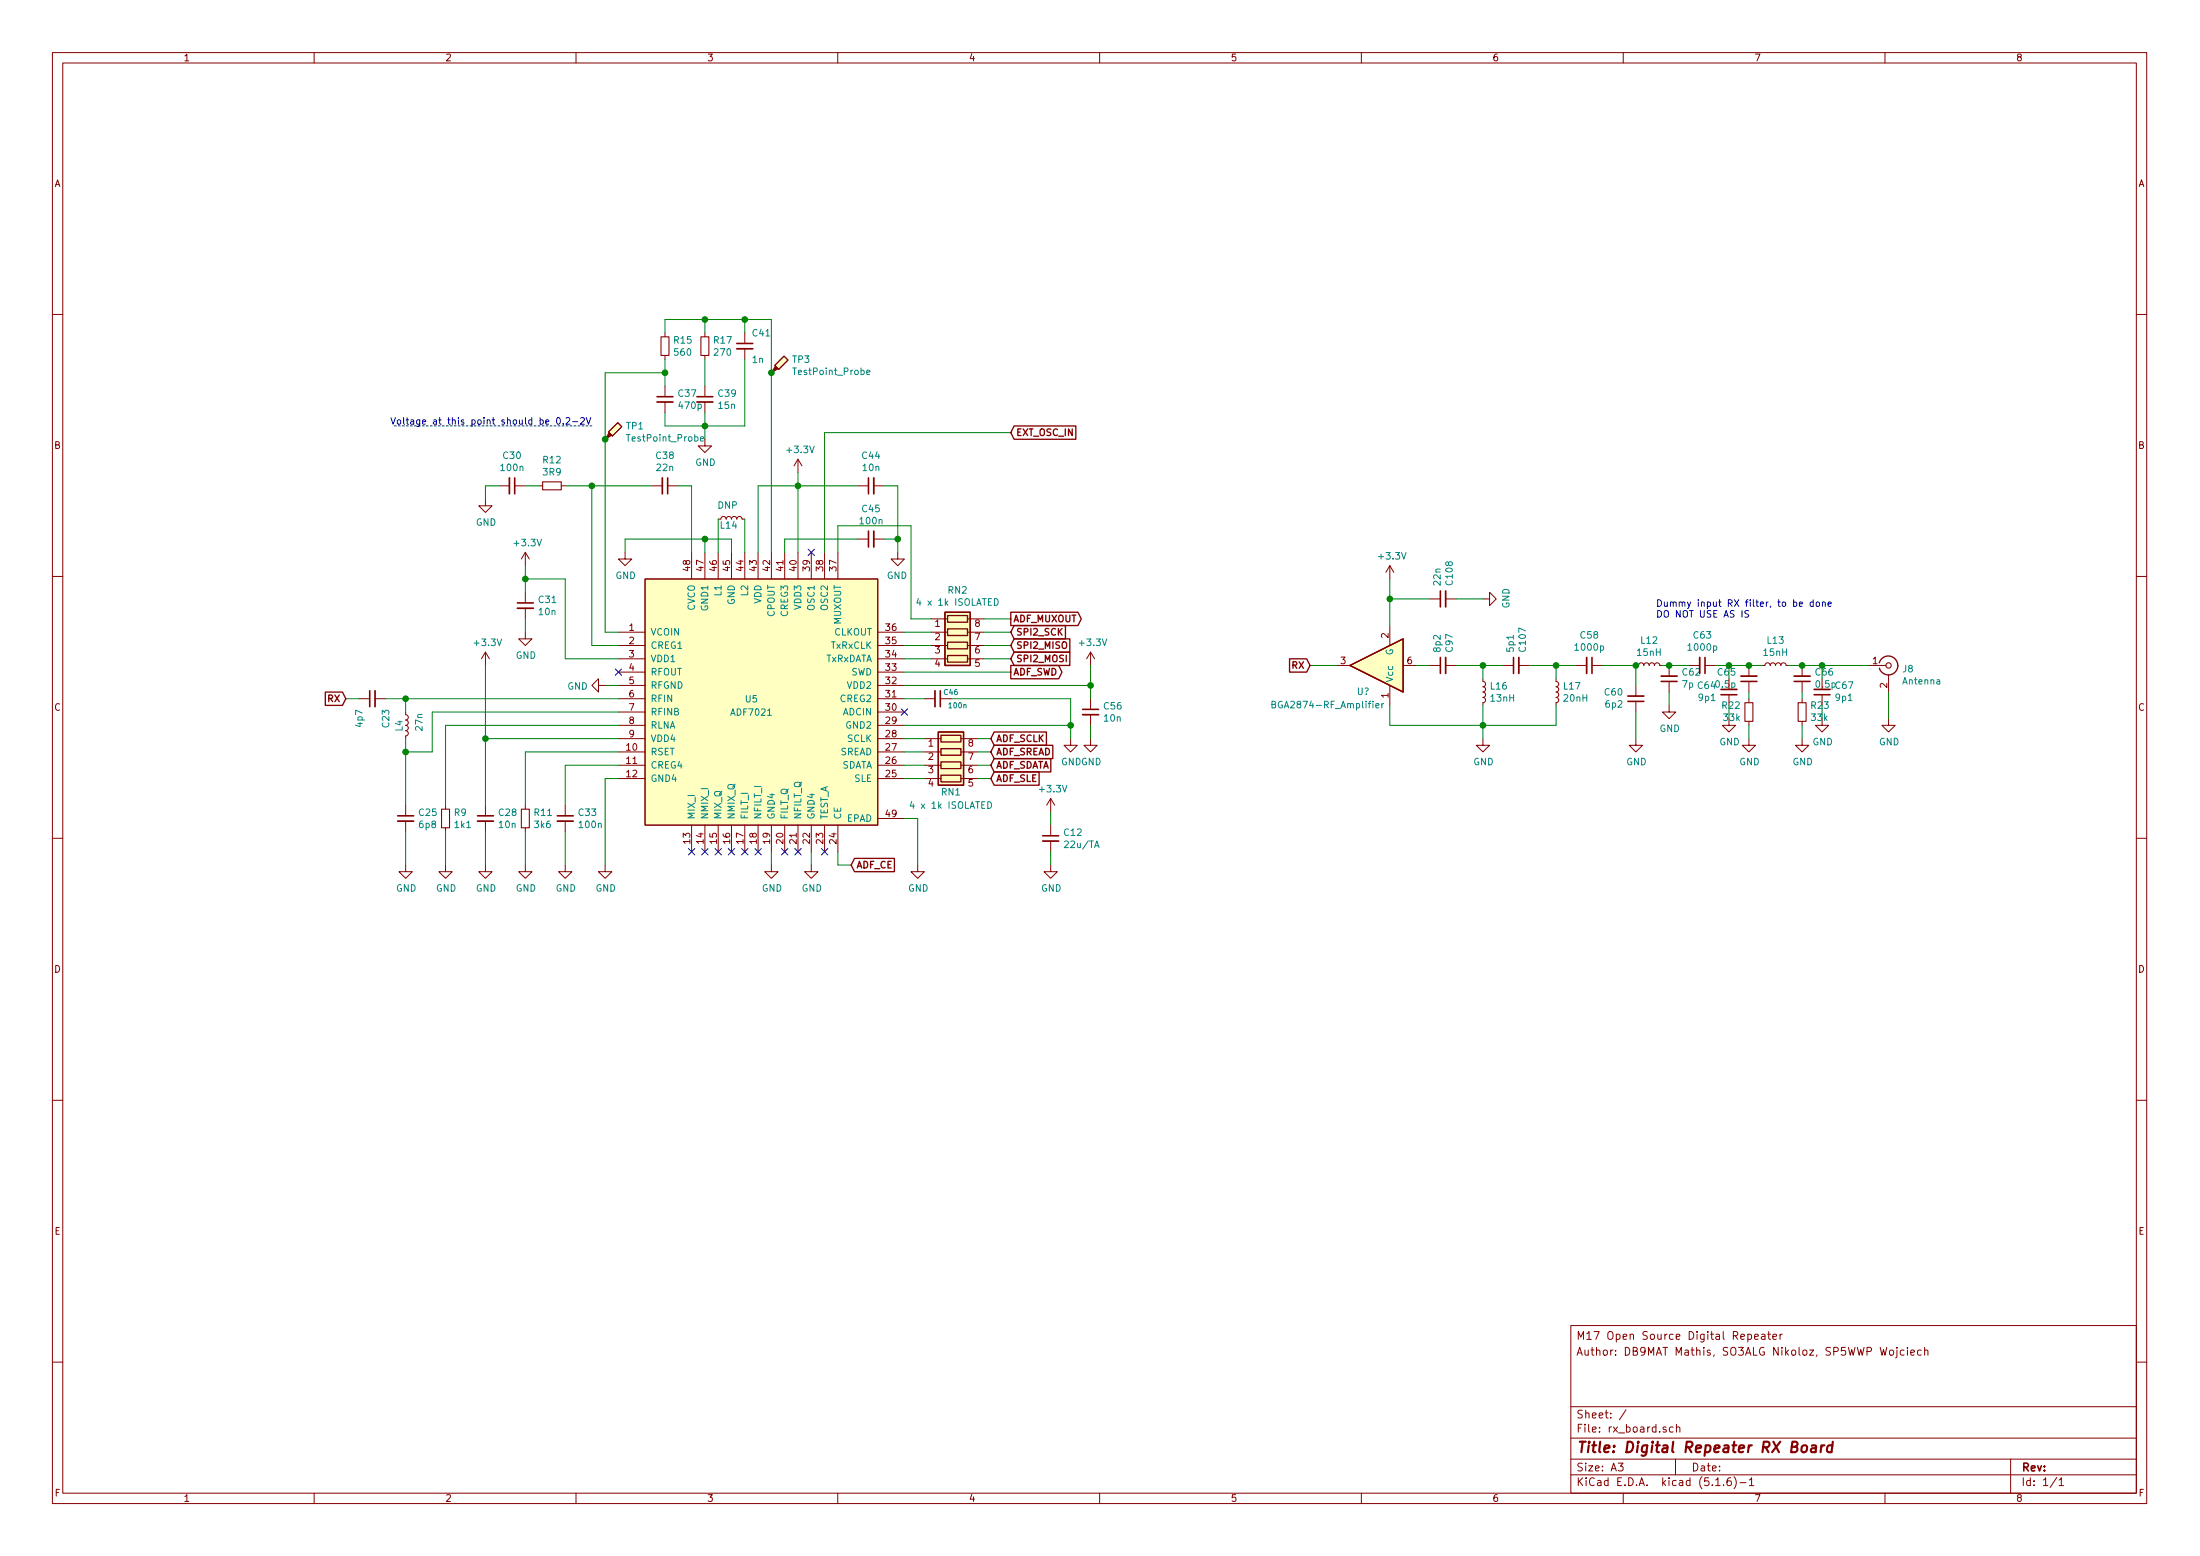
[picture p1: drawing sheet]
<svg xmlns="http://www.w3.org/2000/svg" width="420mm" height="297mm" viewBox="0 0 420 297" stroke-linecap="round" stroke-linejoin="round" font-family="sans-serif">
<g fill="none" stroke="#840000" stroke-width=".19">
<path d="M10 10h400v277h-400zM12 12h396v273.1h-396zM60 10v2M110 10v2M160 10v2M210 10v2M260 10v2M310 10v2M360 10v2M10 60h2M127 63.5v.8M127 67.9v.7"/>
<path d="M127 73.7v2M127 76.7v2.1M134.6 63.5v.8M134.6 67.9v.7M134.6 73.7v2M134.6 76.7v2.1M142.2 63.5v2.1M142.2 66.6v2M147.3 71.2h.1M148 69.8l1.7-1.8 .8 .7-1.8 1.8zM408 60h2M92.7 95.3v1.3h1.3l-1.3 1.2-1.3-1.2h1.3"/>
<path d="M95.2 92.7h2.1M98.3 92.7h2M102.9 92.7h.7M107.2 92.7h.7M115.6 83.9h.1M116.2 82.5l1.8-1.8 .7 .7-1.7 1.8zM124.5 92.7h2M127.5 92.7h2M134.6 83.9v1.2h1.3l-1.3 1.3-1.3-1.3h1.3M137.7 99.1l.1-.3 .3-.2 .4 .1 .2 .4 .1-.3 .3-.2 .4 .1 .2 .4 .1-.3 .3-.2 .4 .1 .2 .4 .1-.3 .3-.2 .5 .1 .1 .4h.5M152.4 87.7l-.8 1.2M152.4 87.7v2.5"/>
<path d="M152.4 87.7l.8 1.2M163.8 92.7h2.1M166.9 92.7h2M10 110h2M100.3 105.4v2.6M100.3 113.1v2M100.3 116.1v2M100.3 105.4l-.7 1.3M100.3 105.4l.8 1.3M119.4 105.4v1.3h1.2l-1.2 1.3-1.3-1.3h1.3M123.2 110.5h44.4v47h-44.4zM132.1 105.4v5.1"/>
<path d="M134.6 105.4v5.1M137.2 105.4v5.1M139.7 105.4v5.1M142.2 105.4v5.1M144.8 105.4v5.1M147.3 105.4v5.1M149.9 105.4v5.1M152.4 105.4v5.1M154.9 105.4v5.1M157.5 105.4v5.1M160 105.4v5.1M163.8 102.9h2.1"/>
<path d="M166.9 102.9h2M171.4 105.4v1.3h-1.2l1.2 1.3 1.3-1.3h-1.3M177.8 118.1h3.2M184.8 118.1h3.2M265.4 108l-.7 1.3M265.4 108v2.5M265.4 119.4v3.8M265.4 108l.8 1.3M273 114.3h2.1M276.1 114.3h2M283.2 114.3h1.3v-1.2l1.2 1.2-1.2 1.3v-1.3M408 110h2"/>
<path d="M68.6 133.4h2M71.6 133.4h2.1M77.5 135.9v.5l.3 .2 .2 .2-.1 .5-.4 .2 .3 .1 .2 .3-.1 .4-.4 .2 .3 .1 .2 .3-.1 .4-.4 .2 .3 .1 .2 .3-.1 .4-.4 .2v.5M92.7 124.5l-.8 1.3M92.7 124.5v2.5M92.7 124.5l.8 1.3M100.3 120.7v1.3h1.3l-1.3 1.2-1.2-1.2h1.2M114.3 130.8v-1.2l-1.3 1.2 1.3 1.3v-1.3h1.3M118.1 120.7h5.1M118.1 123.2h5.1M118.1 138.5h5.1M118.1 125.8h5.1"/>
<path d="M118.1 135.9h5.1M118.1 133.4h5.1M118.1 130.8h5.1M118.1 128.3h5.1M167.6 120.7h5.1M167.6 123.2h5.1M167.6 138.5h5.1M167.6 125.8h5.1M167.6 135.9h5.1M167.6 133.4h5.1M167.6 130.8h5.1M167.6 128.3h5.1"/>
<path d="M176.5 133.4h2.1M177.8 120.7h3.2M177.8 123.2h3.2M177.8 125.8h3.2M179.6 133.4h2M184.8 120.7h3.2M184.8 123.2h3.2M184.8 125.8h3.2M208.3 124.5l-.8 1.3M208.3 124.5v2.5M208.3 133.4v2M208.3 136.4v2.1"/>
<path d="M208.3 124.5l.7 1.3M255.3 127h2.5M265.4 130.8v3.9M268 127h2.5M273 127h2.1M276.1 127h2M283.2 129.6v.5l.3 .1 .2 .3-.1 .4-.4 .2 .3 .1 .2 .3-.1 .4-.4 .2 .3 .1 .2 .3-.1 .5-.4 .1 .3 .2 .2 .2-.1 .5-.4 .1v.6M287 127h2.1M290.1 127h2M297.2 129.6v.5l.3 .1 .2 .3-.1 .4-.4 .2 .3 .1 .2 .3-.1 .4-.4 .2 .3 .1 .2 .3-.1 .5-.4 .1 .3 .2 .2 .2-.1 .5-.4 .1v.6M301 127h2M304 127h2.1"/>
<path d="M312.4 127h.5l.2-.3 .2-.2 .5 .2 .1 .3 .2-.3 .3-.2 .4 .2 .2 .3 .1-.3 .3-.2 .4 .2 .2 .3 .1-.3 .3-.2 .4 .2 .2 .3h.5M312.4 130.8v2.1M312.4 133.9v2M318.8 134.7v1.2h1.2l-1.2 1.3-1.3-1.3h1.3M318.8 127v2.1M318.8 130.1v2M322.6 127h2M325.6 127h2.1M330.2 137.2v1.3h1.3l-1.3 1.2-1.3-1.2h1.3M330.2 132.6v2.1M334 127v2.1M334 130.1v2"/>
<path d="M334 133.4v.7M334 137.7v.8M336.5 127h.6l.1-.3 .3-.2 .4 .2 .2 .3 .1-.3 .3-.2 .4 .2 .2 .3 .1-.3 .3-.2 .4 .2 .2 .3 .1-.3 .3-.2 .4 .2 .2 .3h.5M344.2 127v2.1M344.2 130.1v2M344.2 133.4v.7M344.2 137.7v.8M348 137.2v1.3h1.2l-1.2 1.2-1.3-1.2h1.3M348 132.6v2.1M356.9 127h3.3M360.7 137.2v1.3h1.2l-1.2 1.2-1.3-1.2h1.3M360.7 128.8v3.3"/>
<path d="M77.5 153.7v2M77.5 156.8v2M85.1 153.7v.8M85.1 158v.8M92.7 153.7v2M92.7 156.8v2M100.3 153.7v.8M100.3 158v.8M107.9 153.7v2M107.9 156.8v2M118.1 143.5h5.1M118.1 146.1h5.1"/>
<path d="M118.1 148.6h5.1M118.1 141h5.1M132.1 157.5v5.1M134.6 157.5v5.1M137.2 157.5v5.1M139.7 157.5v5.1M142.2 157.5v5.1M144.8 157.5v5.1M147.3 157.5v5.1M149.9 157.5v5.1M152.4 157.5v5.1M154.9 157.5v5.1"/>
<path d="M157.5 157.5v5.1M160 157.5v5.1M167.6 143.5h5.1M167.6 146.1h5.1M167.6 148.6h5.1M167.6 141h5.1M167.6 156.2h5.1M176.5 143.5h3.2M176.5 146.1h3.2M176.5 148.6h3.2M176.5 141h3.2M183.5 143.5h3.2"/>
<path d="M183.5 146.1h3.2M183.5 148.6h3.2M183.5 141h3.2M200.7 152.4l-.8 1.3M200.7 152.4v2.6M200.7 157.5v2M200.7 152.4l.7 1.3M204.5 141v1.3h1.2l-1.2 1.2-1.3-1.2h1.3M208.3 141v1.3h1.2l-1.2 1.2-1.3-1.2h1.3M283.2 141v1.3h1.3l-1.3 1.2-1.3-1.2h1.3M312.4 141v1.3h1.3l-1.3 1.2-1.3-1.2h1.3M334 141v1.3h1.3l-1.3 1.2-1.3-1.2h1.3"/>
<path d="M344.2 141v1.3h1.2l-1.2 1.2-1.3-1.2h1.3M10 160h2M77.5 165.1v1.3h1.2l-1.2 1.3-1.3-1.3h1.3M85.1 165.1v1.3h1.3l-1.3 1.3-1.3-1.3h1.3M92.7 165.1v1.3h1.3l-1.3 1.3-1.3-1.3h1.3M100.3 165.1v1.3h1.3l-1.3 1.3-1.2-1.3h1.2M107.9 165.1v1.3h1.3l-1.3 1.3-1.2-1.3h1.2M115.6 165.1v1.3h1.2l-1.2 1.3-1.3-1.3h1.3M147.3 165.1v1.3h1.3l-1.3 1.3-1.3-1.3h1.3M154.9 165.1v1.3h1.3l-1.3 1.3-1.2-1.3h1.2M175.3 165.1v1.3h1.2l-1.2 1.3-1.3-1.3h1.3M200.7 165.1v1.3h1.2l-1.2 1.3-1.3-1.3h1.3"/>
<path d="M200.7 160.6v2M408 160h2M10 210h2M408 210h2M300 253h108v32.1h-108zM333.8 254.8l.4-.1 .3 .3-.1 .6h-.6M335.1 255.2l.7-.1-.1-.3-.4-.1-.2 .2 .1 .7h.5M336.4 254.8h.6l.1 .9M337.1 255.1h-.5l-.2 .2 .2 .4 .5-.1M337.6 254.7h.6M337.8 254.2v1.3l.4 .2M338.6 255.2l.7-.1-.1-.3-.4-.1-.2 .2 .1 .7h.5"/>
<path d="M340 254.7v1M340.4 254.7l-.3 .1-.1 .2M360.9 257.8l.2-.1 .5 .1v.8l-.2 .1-.5-.1zM362.3 257.7v1.3l-.3 .2M362.3 257.2v.2M363.6 257.8l-.4-.1-.3 .3 .1 .6 .2 .1 .4-.1M364.3 257.2v.2M364.3 257.7v1M364.9 258.2l.7-.1v-.3l-.5-.1-.2 .2 .1 .7h.6M366.9 257.8l-.4-.1-.3 .3 .1 .6 .2 .1 .4-.1M367.6 257.8l.2-.1 .3 .1 .1 .9M367.6 257.2v1.5"/>
<path d="M10 260h2M300 278.5h108M300 274.5h108M300 268.5h108M309 279.3h1l-.5 .6 .4 .1v.7l-.2 .1-.7-.1M310.5 269.1l-1.2 2M318.2 272.5a.37 .37 0 0 0-.6 .1l.1 .2 .5 .2 .1 .1-.3 .3-.4-.1M319.5 272.5l-.4-.1-.3 .3 .1 .6 .2 .1 .4-.1M320 278.5v3M320.2 272.5a.37 .37 0 0 1 .6 .1v.8M320.2 271.9v1.5M384 278.5v6.6"/>
<path d="M408 260h2M60 285.1v1.9M110 285.1v1.9M160 285.1v1.9M210 285.1v1.9M260 285.1v1.9M300 281.5h108M310 285.1v1.9M327.7 283.6h.8M329.2 283.5v.1M330.5 282.1a.59 .59 0 0 0-.7 .6l.1 .8 .5 .1 .2-.1 .1-.5-.2-.3h-.4l-.3 .3M331.2 281.9a1.71 1.71 0 0 1 0 2.3"/>
<path d="M332.3 283h1.2M334.1 282.5l.4-.4v1.5M334.1 283.6h.8M360 285.1v1.9M392.8 282l-1.3 2M393.2 282.5l.5-.4v1.5M393.2 283.6h.9"/>
</g>
<path d="M344.2 276.1l.1-.1a.51 .51 0 0 1 .8 .3l-.1 .7a.53 .53 0 0 1-.6 .2 .53 .53 0 0 1-.4-.4zM346 276h.8l-.1 1.2M346.8 276.4l-.6 .1a.4 .4 0 0 0-.4 .3 .4 .4 0 0 0 .3 .4l.7-.1M347.9 275.9l-.2 1.3M348.4 275.9a.55 .55 0 0 0-.6 .4M350 276a.67 .67 0 0 0-1 .3v.7l.2 .2 .6-.1M350 275.2l-.2 2" fill="none" stroke="#840000" stroke-width=".41"/>
<g fill="none" stroke="#840000" stroke-width=".2">
<path d="M126.2 64.3h1.6v3.6h-1.6zM133.9 64.3h1.5v3.6h-1.5zM103.6 92h3.6v1.5h-3.6zM333.2 134.1h1.6v3.6h-1.6zM343.4 134.1h1.5v3.6h-1.5zM84.3 154.5h1.6v3.5h-1.6zM99.6 154.5h1.5v3.5h-1.5z"/>
<circle cx="360.7" cy="127" r=".51"/>
</g>
<g fill="#ffffc2" stroke="#ffffc2" stroke-width=".19">
<path d="M148 69.8l1.7-1.8 .8 .7-1.8 1.8z"/>
<path d="M116.2 82.5l1.8-1.8 .7 .7-1.7 1.8z"/>
<path d="M123.2 110.5h44.4v47h-44.4z"/>
<path d="M180.5 116.9h4.8v10.1h-4.8z"/>
<path d="M179.2 139.7h4.8v10.2h-4.8z"/>
<path d="M257.8 127l10.2-5v10.1z"/>
</g>
<g fill="#840000" stroke="#840000" stroke-width=".19">
<path d="M148.1 69.9l.5 .5-1.3 .8z"/>
<path d="M116.3 82.6l.5 .5-1.2 .8z"/>
</g>
<path d="M165.5 71.1l.6-.1v-.3h-.4l-.2 .2 .1 .6h.5M133.8 83.8l.6-.1-.1-.3h-.3l-.2 .2v.6h.5M175.4 114.2l-.3 .9h.8M189.9 114.3a.64 .64 0 0 1 .7 .6 .64 .64 0 0 1-.7 .7zM242.9 134.5l.6-.1v-.4l-.6-.1v1.2h.5l.2-.1v-.3l-.2-.2M262.8 134.7l.6-.1-.1-.2-.4-.1-.1 .2v.6h.5M263.9 134.3v.8M264.3 134.3l-.4 .2M174.1 153l-.3 .9h.8M188.6 153a.64 .64 0 0 1 .8 .7 .64 .64 0 0 1-.8 .6zM209 161.8l.5-1.3 .4 1.3" fill="none" stroke="#008484" stroke-width=".19"/>
<g fill="none" stroke="#840000" stroke-width=".33">
<path d="M125.5 76.7h3M133.1 76.7h3M140.7 66.6h3.1M97.3 91.2v3.1M126.5 91.2v3.1M166.9 91.2v3.1M98.8 116.1h3.1M166.9 101.4v3M276.1 112.8v3.1M71.6 131.9v3M178.6 131.9v3M206.8 136.4h3"/>
<path d="M276.1 125.5v3.1M290.1 125.5v3.1M303 125.5v3.1M310.9 132.9h3M317.2 129.1h3.1M324.6 125.5v3.1M328.7 131.6h3M332.5 129.1h3M342.6 129.1h3.1M346.5 131.6h3M75.9 156.8h3.1M91.2 156.8h3"/>
<path d="M106.4 156.8h3.1M199.1 160.6h3.1"/>
</g>
<g fill="none" stroke="#840000" stroke-width=".3">
<path d="M125.5 75.7h3M133.1 75.7h3M140.7 65.6h3.1M98.3 91.2v3.1M127.5 91.2v3.1M165.9 91.2v3.1M98.8 115.1h3.1M165.9 101.4v3M275.1 112.8v3.1M70.6 131.9v3M179.6 131.9v3M206.8 135.4h3"/>
<path d="M275.1 125.5v3.1M289.1 125.5v3.1M304 125.5v3.1M310.9 133.9h3M317.2 130.1h3.1M325.6 125.5v3.1M328.7 132.6h3M332.5 130.1h3M342.6 130.1h3.1M346.5 132.6h3M75.9 155.7h3.1M91.2 155.7h3"/>
<path d="M106.4 155.7h3.1M199.1 159.5h3.1"/>
</g>
<g fill="none" stroke="#840000" stroke-width=".25">
<path d="M193.7 81.3h11.8v2.6h-11.8l-.7-1.3zM180.5 116.9h4.8v10.1h-4.8zM181 117.5h3.8v1.3h-3.8zM193 116.9h12.9l.6 1.2-.6 1.3h-12.9zM193.7 119.4h9.8v2.6h-9.8l-.7-1.3zM62.1 132.1h3.3l.6 1.3-.6 1.3h-3.3zM179.2 139.7h4.8v10.2h-4.8zM181 120.1h3.8v1.2h-3.8zM181 122.6h3.8v1.3h-3.8zM181 125.1h3.8v1.3h-3.8zM189.9 139.7h9.9v2.6h-9.9l-.7-1.3zM193 127h9.2l.6 1.3-.6 1.3h-9.2z"/>
<path d="M193.7 122h10.6v2.5h-10.6l-.7-1.3zM193.7 124.5h10.6v2.5h-10.6l-.7-1.2zM246.3 125.8h3.3l.6 1.2-.6 1.3h-3.3zM257.8 127l10.2-5v10.1zM358.9 126.5a1.8 1.8 0 0 1 2.7-1 1.8 1.8 0 0 1 .1 2.9 1.8 1.8 0 0 1-2.8-.9M179.7 142.9h3.8v1.3h-3.8zM179.7 140.4h3.8v1.2h-3.8zM179.7 145.5h3.8v1.2h-3.8zM179.7 148h3.8v1.3h-3.8zM189.9 142.3h11.2v2.5h-11.2l-.7-1.3zM189.9 144.8h10.8v2.6h-10.8l-.7-1.3zM189.9 147.4h8.6v2.5h-8.6l-.7-1.3z"/>
<path d="M163.2 163.9h7.6v2.5h-7.6l-.6-1.3z"/>
</g>
<path d="M113 81.3h-38.1" fill="none" stroke="#0000c2" stroke-width=".19" stroke-dasharray=".4 .4"/>
<g fill="none" stroke="#008400" stroke-width=".19">
<path d="M127 63.5v-2.5h20.3v44.4M127 68.6v5.1M127 71.2h-11.4v49.5h2.5M134.6 61v2.5M134.6 68.6v5.1M134.6 78.8v5.1M142.2 61v2.5M142.2 68.6v12.7h-15.2v-2.5M95.2 92.7h-2.5v2.6M100.3 92.7h2.6M107.9 92.7h16.6M113 92.7v30.5h5.1"/>
<path d="M129.5 92.7h2.6v12.7M137.2 99.1v6.3M142.2 99.1v6.3M152.4 90.2v15.2M163.8 92.7h-19v12.7M168.9 92.7h2.5v12.7M193 82.6h-35.5v22.8M100.3 110.5h7.6v15.3h10.2M100.3 108v5.1M100.3 118.1v2.6M119.4 105.4v-2.5h20.3v2.5M134.6 102.9v2.5"/>
<path d="M160 105.4v-5h14v17.7h3.8M163.8 102.9h-13.9v2.5M168.9 102.9h2.5M188 118.1h5M265.4 114.3h7.6M265.4 110.5v8.9M278.1 114.3h5.1M66 133.4h2.6M73.7 133.4h44.4M77.5 133.4v2.5M92.7 127v26.7M115.6 130.8h2.5"/>
<path d="M118.1 138.5h-33v15.2M118.1 135.9h-35.6v7.6h-5M172.7 130.8h35.6M172.7 123.2h5.1M172.7 138.5h31.8M172.7 128.3h20.3M172.7 125.8h5.1M172.7 120.7h5.1M172.7 133.4h3.8M181.6 133.4h22.9v7.6M188 123.2h5M188 125.8h5"/>
<path d="M188 120.7h5M208.3 127v6.4M208.3 138.5v2.5M250.2 127h5.1M265.4 134.7v3.8h31.8v-3.8M270.5 127h2.5M278.1 127h8.9M283.2 127v2.6M283.2 134.7v6.3M292.1 127h8.9M297.2 127v2.6M306.1 127h6.3v3.8"/>
<path d="M312.4 135.9v5.1M317.5 127h5.1M318.8 132.1v2.6M327.7 127h8.8M330.2 127v2.6M330.2 134.7v2.5M334 132.1v1.3M334 138.5v2.5M341.6 127h15.3M344.2 132.1v1.3M344.2 138.5v2.5M348 127v2.6"/>
<path d="M348 134.7v2.5M360.7 132.1v5.1M77.5 141v12.7M77.5 158.8v6.3M85.1 158.8v6.3M92.7 158.8v6.3M92.7 141h25.4M100.3 158.8v6.3M107.9 158.8v6.3M118.1 148.6h-2.5v16.5M118.1 143.5h-17.8v10.2M118.1 146.1h-10.2v7.6"/>
<path d="M172.7 141h3.8M172.7 143.5h3.8M172.7 146.1h3.8M172.7 148.6h3.8M172.7 156.2h2.6v8.9M186.7 141h2.5M186.7 143.5h2.5M186.7 146.1h2.5M186.7 148.6h2.5M200.7 155v2.5M147.3 162.6v2.5M154.9 162.6v2.5"/>
<path d="M160 162.6v2.5h2.6M200.7 162.6v2.5"/>
</g>
<g fill="none" stroke="#0000c2" stroke-width=".19">
<path d="M74.7 79.7l.4 1.3 .4-1.3M77.1 79.7v1.1l.2 .2M77.7 79.7v1.1l.4 .2M110.9 79.8l.5-.1 .2 .4-.8 .9h.8M112 79.7l.4 1.3 .4-1.3M75.9 80.3l.2-.2 .4 .2v.5l-.1 .1h-.5zM77.6 80.1h.5M78.5 80.2h.4l.1 .8M79 80.5h-.4l-.2 .2 .1 .2h.5M80.2 80.1l-.1 1.2-.2 .1-.3-.1M80.2 80.2l-.4-.1-.2 .3 .1 .5h.5M80.7 80.6l.6-.1v-.3l-.4-.1-.2 .2 .1 .6h.5"/>
<path d="M334 116.6l-.5-.1-.2 .2-.1 .2 .1 .2 .5 .2 .2 .3-.3 .2h-.5M343.6 115.3l.6-.1v-.2l-.4-.1-.2 .2 .1 .6h.5M346.3 115l-.4-.1-.2 .2 .1 .6h.5M346.3 114.5v1.3M346.9 115l.2-.1 .3 .1 .1 .5-.1 .2-.3 .1-.2-.2zM348.1 115l.1-.1 .3 .1 .1 .8M348.1 114.9v.9M349.1 115.3l.6-.1v-.2l-.4-.1-.2 .2 .1 .6h.5"/>
</g>
<g fill="#008400" stroke="#008400" stroke-width=".25">
<circle cx="344.2" cy="127" r=".51"/>
<circle cx="134.6" cy="102.9" r=".51"/>
<circle cx="330.2" cy="127" r=".51"/>
<circle cx="127" cy="71.2" r=".51"/>
<circle cx="334" cy="127" r=".51"/>
<circle cx="147.3" cy="71.2" r=".51"/>
<circle cx="100.3" cy="110.5" r=".51"/>
<circle cx="92.7" cy="141" r=".51"/>
<circle cx="348" cy="127" r=".51"/>
<circle cx="318.8" cy="127" r=".51"/>
<circle cx="312.4" cy="127" r=".51"/>
<circle cx="171.5" cy="102.9" r=".51"/>
<circle cx="152.4" cy="92.7" r=".51"/>
<circle cx="113" cy="92.7" r=".51"/>
<circle cx="134.6" cy="61" r=".51"/>
<circle cx="142.2" cy="61" r=".51"/>
<circle cx="134.6" cy="81.3" r=".51"/>
<circle cx="265.4" cy="114.3" r=".51"/>
<circle cx="283.2" cy="138.5" r=".51"/>
<circle cx="204.5" cy="138.5" r=".51"/>
<circle cx="77.5" cy="133.4" r=".51"/>
<circle cx="77.5" cy="143.5" r=".51"/>
<circle cx="297.2" cy="127" r=".51"/>
<circle cx="208.3" cy="130.8" r=".51"/>
<circle cx="115.6" cy="83.9" r=".51"/>
<circle cx="283.2" cy="127" r=".51"/>
</g>
<g fill="none" stroke="#000084" stroke-width=".19">
<path d="M154.3 104.8l1.2 1.3M155.5 104.8l-1.2 1.3M117.5 127.7l1.2 1.2M118.7 127.7l-1.2 1.2M172.1 135.3l1.2 1.2M173.3 135.3l-1.2 1.2M131.5 162l1.2 1.2M132.7 162l-1.2 1.2M134 162l1.2 1.2M135.2 162l-1.2 1.2M136.6 162l1.2 1.2M137.8 162l-1.2 1.2"/>
<path d="M139.1 162l1.2 1.2M140.3 162l-1.2 1.2M141.6 162l1.2 1.2M142.8 162l-1.2 1.2M144.2 162l1.2 1.2M145.4 162l-1.2 1.2M149.3 162l1.2 1.2M150.5 162l-1.2 1.2M151.8 162l1.2 1.2M153 162l-1.2 1.2M156.9 162l1.2 1.2M158.1 162l-1.2 1.2"/>
</g>
<text font-size="2.8" fill="#840000" x="301" y="277.3">Title: Digital Repeater RX Board</text>
<g font-size="2.1" fill="#840000">
<text x="301" y="255.8">M17 Open Source Digital Repeater</text>
<text x="301" y="258.8">Author: DB9MAT Mathis, SO3ALG Nikoloz, SP5WWP Wojciech</text>
<text x="301" y="273.5">File: rx_board.sch</text>
<text x="301" y="270.8">Sheet: /</text>
<text x="301" y="280.9">Size: A3</text>
<text x="323" y="280.9">Date:</text>
<text x="386" y="280.9">Rev:</text>
<text x="301" y="283.7">KiCad E.D.A. kicad (5.1.6)-1</text>
<text x="386" y="283.7">Id: 1/1</text>
</g>
<g font-size="1.8" fill="#840000">
<text x="35" y="11.7">1</text>
<text x="85" y="11.7">2</text>
<text x="135" y="11.7">3</text>
<text x="185" y="11.7">4</text>
<text x="235" y="11.7">5</text>
<text x="285" y="11.7">6</text>
<text x="335" y="11.7">7</text>
<text x="385" y="11.7">8</text>
<text x="10.4" y="35.7">A</text>
<text x="408.4" y="35.7">A</text>
<text x="193.9" y="83.2">EXT_OSC_IN</text>
<text x="10.4" y="85.7">B</text>
<text x="408.4" y="85.7">B</text>
<text x="131.8" y="109" transform="rotate(-90 131.8 109)">48</text>
<text x="134.4" y="109" transform="rotate(-90 134.4 109)">47</text>
<text x="136.9" y="109" transform="rotate(-90 136.9 109)">46</text>
<text x="139.4" y="109" transform="rotate(-90 139.4 109)">45</text>
<text x="142" y="109" transform="rotate(-90 142 109)">44</text>
<text x="144.5" y="109" transform="rotate(-90 144.5 109)">43</text>
<text x="147.1" y="109" transform="rotate(-90 147.1 109)">42</text>
<text x="149.6" y="109" transform="rotate(-90 149.6 109)">41</text>
<text x="152.1" y="109" transform="rotate(-90 152.1 109)">40</text>
<text x="154.7" y="109" transform="rotate(-90 154.7 109)">39</text>
<text x="157.2" y="109" transform="rotate(-90 157.2 109)">38</text>
<text x="159.8" y="109" transform="rotate(-90 159.8 109)">37</text>
<text x="178.6" y="119.7">1</text>
<text x="186.2" y="119.7">8</text>
<text x="193.4" y="118.8">ADF_MUXOUT</text>
<text x="120.2" y="120.4">1</text>
<text x="120.2" y="123">2</text>
<text x="120.2" y="125.5">3</text>
<text x="169.2" y="125.5">34</text>
<text x="169.2" y="123">35</text>
<text x="169.2" y="120.4">36</text>
<text x="178.6" y="122.2">2</text>
<text x="178.6" y="124.8">3</text>
<text x="186.2" y="122.2">7</text>
<text x="186.2" y="124.8">6</text>
<text x="193.9" y="121.3">SPI2_SCK</text>
<text x="193.9" y="123.9">SPI2_MISO</text>
<text x="265.2" y="121.8" transform="rotate(-90 265.2 121.8)">2</text>
<text x="120.2" y="128.1">4</text>
<text x="120.2" y="130.6">5</text>
<text x="169.2" y="130.6">32</text>
<text x="169.2" y="128.1">33</text>
<text x="178.6" y="127.3">4</text>
<text x="186.2" y="127.3">5</text>
<text x="193.4" y="128.9">ADF_SWD</text>
<text x="193.9" y="126.4">SPI2_MOSI</text>
<text x="246.8" y="127.7">RX</text>
<text x="256.1" y="126.8">3</text>
<text x="268.8" y="126.8">6</text>
<text x="357.7" y="126.8">1</text>
<text x="360.4" y="131.3" transform="rotate(-90 360.4 131.3)">2</text>
<text x="10.4" y="135.7">C</text>
<text x="62.7" y="134">RX</text>
<text x="120.2" y="133.1">6</text>
<text x="120.2" y="135.7">7</text>
<text x="169.2" y="135.7">30</text>
<text x="169.2" y="133.1">31</text>
<text x="265.2" y="133.2" transform="rotate(-90 265.2 133.2)">1</text>
<text x="408.4" y="135.7">C</text>
<text x="119.7" y="143.3">10</text>
<text x="120.2" y="138.2">8</text>
<text x="120.2" y="140.8">9</text>
<text x="169.2" y="143.3">27</text>
<text x="169.2" y="140.8">28</text>
<text x="169.2" y="138.2">29</text>
<text x="177.3" y="142.5">1</text>
<text x="184.9" y="142.5">8</text>
<text x="190.1" y="141.6">ADF_SCLK</text>
<text x="119.7" y="145.8">11</text>
<text x="119.7" y="148.4">12</text>
<text x="169.2" y="148.4">25</text>
<text x="169.2" y="145.8">26</text>
<text x="177.3" y="145.1">2</text>
<text x="177.3" y="147.6">3</text>
<text x="184.9" y="145.1">7</text>
<text x="184.9" y="147.6">6</text>
<text x="190.1" y="144.2">ADF_SREAD</text>
<text x="190.1" y="146.7">ADF_SDATA</text>
<text x="190.1" y="149.3">ADF_SLE</text>
<text x="169.2" y="156">49</text>
<text x="177.3" y="150.2">4</text>
<text x="184.9" y="150.2">5</text>
<text x="131.8" y="161" transform="rotate(-90 131.8 161)">13</text>
<text x="134.4" y="161" transform="rotate(-90 134.4 161)">14</text>
<text x="136.9" y="161" transform="rotate(-90 136.9 161)">15</text>
<text x="139.4" y="161" transform="rotate(-90 139.4 161)">16</text>
<text x="142" y="161" transform="rotate(-90 142 161)">17</text>
<text x="144.5" y="161" transform="rotate(-90 144.5 161)">18</text>
<text x="147.1" y="161" transform="rotate(-90 147.1 161)">19</text>
<text x="149.6" y="161" transform="rotate(-90 149.6 161)">20</text>
<text x="152.1" y="161" transform="rotate(-90 152.1 161)">21</text>
<text x="154.7" y="161" transform="rotate(-90 154.7 161)">22</text>
<text x="157.2" y="161" transform="rotate(-90 157.2 161)">23</text>
<text x="159.8" y="161" transform="rotate(-90 159.8 161)">24</text>
<text x="163.4" y="165.8">ADF_CE</text>
<text x="10.4" y="185.7">D</text>
<text x="408.4" y="185.7">D</text>
<text x="10.4" y="235.7">E</text>
<text x="408.4" y="235.7">E</text>
<text x="10.5" y="285.7">F</text>
<text x="35" y="286.7">1</text>
<text x="85" y="286.7">2</text>
<text x="135" y="286.7">3</text>
<text x="185" y="286.7">4</text>
<text x="235" y="286.7">5</text>
<text x="285" y="286.7">6</text>
<text x="335" y="286.7">7</text>
<text x="385" y="286.7">8</text>
<text x="408.5" y="285.7">F</text>
</g>
<g font-size="1.8" fill="#008484">
<text x="128.8" y="65.6">R15</text>
<text x="136.4" y="65.6">R17</text>
<text x="143.8" y="64.2">C41</text>
<text x="128.9" y="67.9">560</text>
<text x="136.5" y="67.9">270</text>
<text x="143.7" y="69.3">1n</text>
<text x="151.4" y="69.3">TP3</text>
<text x="151.8" y="71.6">TestPoint_Probe</text>
<text x="129.6" y="75.8">C37</text>
<text x="137.2" y="75.8">C39</text>
<text x="119.6" y="82">TP1</text>
<text x="129.8" y="78.1">470p</text>
<text x="137.3" y="78.1">15n</text>
<text x="95.8" y="89.9">100n</text>
<text x="96.2" y="87.6">C30</text>
<text x="103.8" y="88.5">R12</text>
<text x="120.1" y="84.3">TestPoint_Probe</text>
<text x="125.4" y="87.6">C38</text>
<text x="125.5" y="89.9">22n</text>
<text x="132.8" y="88.9">GND</text>
<text x="150.4" y="86.5">+3.3V</text>
<text x="164.7" y="87.6">C44</text>
<text x="164.8" y="89.9">10n</text>
<text x="103.8" y="90.8">3R9</text>
<text x="90.9" y="100.4">GND</text>
<text x="137.1" y="97.1">DNP</text>
<text x="137.6" y="100.9">L14</text>
<text x="164.4" y="100.1">100n</text>
<text x="164.7" y="97.8">C45</text>
<text x="98.4" y="104.3">+3.3V</text>
<text x="263.5" y="106.8">+3.3V</text>
<text x="117.6" y="110.5">GND</text>
<text x="137.8" y="113.6" transform="rotate(-90 137.8 113.6)">L1</text>
<text x="142.9" y="113.6" transform="rotate(-90 142.9 113.6)">L2</text>
<text x="169.4" y="110.5">GND</text>
<text x="181.1" y="113.3">RN2</text>
<text x="275.1" y="111.7" transform="rotate(-90 275.1 111.7)">22n</text>
<text x="277.4" y="111.6" transform="rotate(-90 277.4 111.6)">C108</text>
<text x="102.9" y="115.1">C31</text>
<text x="103" y="117.4">10n</text>
<text x="132.7" y="116.6" transform="rotate(-90 132.7 116.6)">CVCO</text>
<text x="135.3" y="116.4" transform="rotate(-90 135.3 116.4)">GND1</text>
<text x="140.3" y="115.5" transform="rotate(-90 140.3 115.5)">GND</text>
<text x="145.4" y="115.3" transform="rotate(-90 145.4 115.3)">VDD</text>
<text x="148" y="117.7" transform="rotate(-90 148 117.7)">CPOUT</text>
<text x="150.5" y="117.6" transform="rotate(-90 150.5 117.6)">CREG3</text>
<text x="153" y="116.3" transform="rotate(-90 153 116.3)">VDD3</text>
<text x="155.6" y="116.4" transform="rotate(-90 155.6 116.4)">OSC1</text>
<text x="158.1" y="116.4" transform="rotate(-90 158.1 116.4)">OSC2</text>
<text x="160.7" y="119.2" transform="rotate(-90 160.7 119.2)">MUXOUT</text>
<text x="175.7" y="115.6">4 x 1k ISOLATED</text>
<text x="288.3" y="116.2" transform="rotate(-90 288.3 116.2)">GND</text>
<text x="90.8" y="123.3">+3.3V</text>
<text x="98.5" y="125.8">GND</text>
<text x="124.2" y="121.3">VCOIN</text>
<text x="124.2" y="123.9">CREG1</text>
<text x="158.7" y="123.9">TxRxCLK</text>
<text x="159.3" y="121.3">CLKOUT</text>
<text x="206.3" y="123.3">+3.3V</text>
<text x="266.1" y="125.1" transform="rotate(-90 266.1 125.1)">G</text>
<text x="275.1" y="124.4" transform="rotate(-90 275.1 124.4)">8p2</text>
<text x="277.4" y="124.4" transform="rotate(-90 277.4 124.4)">C97</text>
<text x="289.1" y="124.4" transform="rotate(-90 289.1 124.4)">5p1</text>
<text x="291.4" y="124.3" transform="rotate(-90 291.4 124.3)">C107</text>
<text x="301" y="124.2">1000p</text>
<text x="301.9" y="121.9">C58</text>
<text x="312.8" y="125.2">15nH</text>
<text x="313.4" y="122.9">L12</text>
<text x="322.6" y="124.2">1000p</text>
<text x="323.5" y="121.9">C63</text>
<text x="336.9" y="125.2">15nH</text>
<text x="337.6" y="122.9">L13</text>
<text x="108.4" y="131.7">GND</text>
<text x="124.2" y="126.4">VDD1</text>
<text x="124.2" y="128.9">RFOUT</text>
<text x="124.2" y="131.5">RFGND</text>
<text x="157.4" y="126.4">TxRxDATA</text>
<text x="161.9" y="131.5">VDD2</text>
<text x="162.5" y="128.9">SWD</text>
<text x="266.1" y="130.3" transform="rotate(-90 266.1 130.3)">Vcc</text>
<text x="284.7" y="131.6">L16</text>
<text x="298.7" y="131.6">L17</text>
<text x="321.3" y="131.3">7p C640.5p</text>
<text x="321.4" y="129">C62</text>
<text x="328.1" y="129">C65</text>
<text x="346.8" y="129">C66</text>
<text x="346.9" y="131.3">0.5pC67</text>
<text x="363.4" y="128.4">J8</text>
<text x="363.5" y="130.7">Antenna</text>
<text x="124.2" y="134">RFIN</text>
<text x="124.2" y="136.6">RFINB</text>
<text x="160.5" y="134">CREG2</text>
<text x="161" y="136.6">ADCIN</text>
<text x="210.9" y="135.4">C56</text>
<text x="210.9" y="137.8">10n</text>
<text x="243.8" y="135.2">BGA2874-RF_Amplifier</text>
<text x="259.2" y="132.7">U?</text>
<text x="284.8" y="133.9">13nH</text>
<text x="298.8" y="133.9">20nH</text>
<text x="306.5" y="132.8">C60</text>
<text x="306.7" y="135.1">6p2</text>
<text x="324.5" y="133.8">9p1</text>
<text x="329" y="135.3">R22</text>
<text x="329.2" y="137.6">33k</text>
<text x="345.9" y="135.3">R23</text>
<text x="346" y="137.6">33k</text>
<text x="350.6" y="133.8">9p1</text>
<text x="69.3" y="138.7" transform="rotate(-90 69.3 138.7)">4p7</text>
<text x="74.3" y="138.8" transform="rotate(-90 74.3 138.8)">C23</text>
<text x="76.9" y="139.6" transform="rotate(-90 76.9 139.6)">L4</text>
<text x="80.7" y="139.4" transform="rotate(-90 80.7 139.4)">27n</text>
<text x="124.2" y="139.1">RLNA</text>
<text x="124.2" y="141.6">VDD4</text>
<text x="161.7" y="139.1">GND2</text>
<text x="161.8" y="141.6">SCLK</text>
<text x="316.9" y="139.7">GND</text>
<text x="328.4" y="142.3">GND</text>
<text x="346.2" y="142.3">GND</text>
<text x="358.9" y="142.3">GND</text>
<text x="124.2" y="144.2">RSET</text>
<text x="124.2" y="146.7">CREG4</text>
<text x="124.2" y="149.3">GND4</text>
<text x="160.4" y="144.2">SREAD</text>
<text x="160.5" y="146.7">SDATA</text>
<text x="163.2" y="149.3">SLE</text>
<text x="202.6" y="146.1">GNDGND</text>
<text x="281.4" y="146.1">GND</text>
<text x="310.6" y="146.1">GND</text>
<text x="332.2" y="146.1">GND</text>
<text x="342.3" y="146.1">GND</text>
<text x="80.1" y="155.8">C25</text>
<text x="86.8" y="155.8">R9</text>
<text x="95.3" y="155.8">C28</text>
<text x="102.1" y="155.8">R11</text>
<text x="110.6" y="155.8">C33</text>
<text x="174.4" y="154.4">4 x 1k ISOLATED</text>
<text x="179.9" y="151.9">RN1</text>
<text x="198.7" y="151.3">+3.3V</text>
<text x="80.1" y="158.1">6p8</text>
<text x="86.9" y="158.1">1k1</text>
<text x="95.4" y="158.1">10n</text>
<text x="102.2" y="158.1">3k6</text>
<text x="110.7" y="158.1">100n</text>
<text x="132.7" y="156.5" transform="rotate(-90 132.7 156.5)">MIX_I</text>
<text x="135.3" y="156.5" transform="rotate(-90 135.3 156.5)">NMIX_I</text>
<text x="137.8" y="156.5" transform="rotate(-90 137.8 156.5)">MIX_Q</text>
<text x="140.3" y="156.5" transform="rotate(-90 140.3 156.5)">NMIX_Q</text>
<text x="142.9" y="156.5" transform="rotate(-90 142.9 156.5)">FILT_I</text>
<text x="145.4" y="156.5" transform="rotate(-90 145.4 156.5)">NFILT_I</text>
<text x="148" y="156.5" transform="rotate(-90 148 156.5)">GND4</text>
<text x="150.5" y="156.5" transform="rotate(-90 150.5 156.5)">FILT_Q</text>
<text x="153" y="156.5" transform="rotate(-90 153 156.5)">NFILT_Q</text>
<text x="155.6" y="156.5" transform="rotate(-90 155.6 156.5)">GND4</text>
<text x="158.1" y="156.5" transform="rotate(-90 158.1 156.5)">TEST_A</text>
<text x="160.7" y="156.5" transform="rotate(-90 160.7 156.5)">CE</text>
<text x="161.7" y="156.9">EPAD</text>
<text x="203.3" y="159.6">C12</text>
<text x="203.6" y="161.9">22u/TA</text>
<text x="75.6" y="170.2">GND</text>
<text x="83.3" y="170.2">GND</text>
<text x="90.9" y="170.2">GND</text>
<text x="98.5" y="170.2">GND</text>
<text x="106.1" y="170.2">GND</text>
<text x="113.7" y="170.2">GND</text>
<text x="145.5" y="170.2">GND</text>
<text x="153.1" y="170.2">GND</text>
<text x="173.4" y="170.2">GND</text>
<text x="198.8" y="170.2">GND</text>
</g>
<g font-size="1.8" fill="#0000c2">
<text x="81.6" y="81.1">Voltage at this point should be 0.2-2V</text>
<text x="316.2" y="115.8">Dummy input RX filter, to be done</text>
<text x="316.2" y="117.9">DO NOT USE AS IS</text>
</g>
<g font-size="1.7" fill="#008484">
<text x="139.8" y="136.6">ADF7021</text>
<text x="142.4" y="134.1">U5</text>
</g>
<g font-size="1.4" fill="#008484">
<text x="180.3" y="132.7">C46</text>
<text x="181.3" y="135.2">100n</text>
</g>
</svg>
